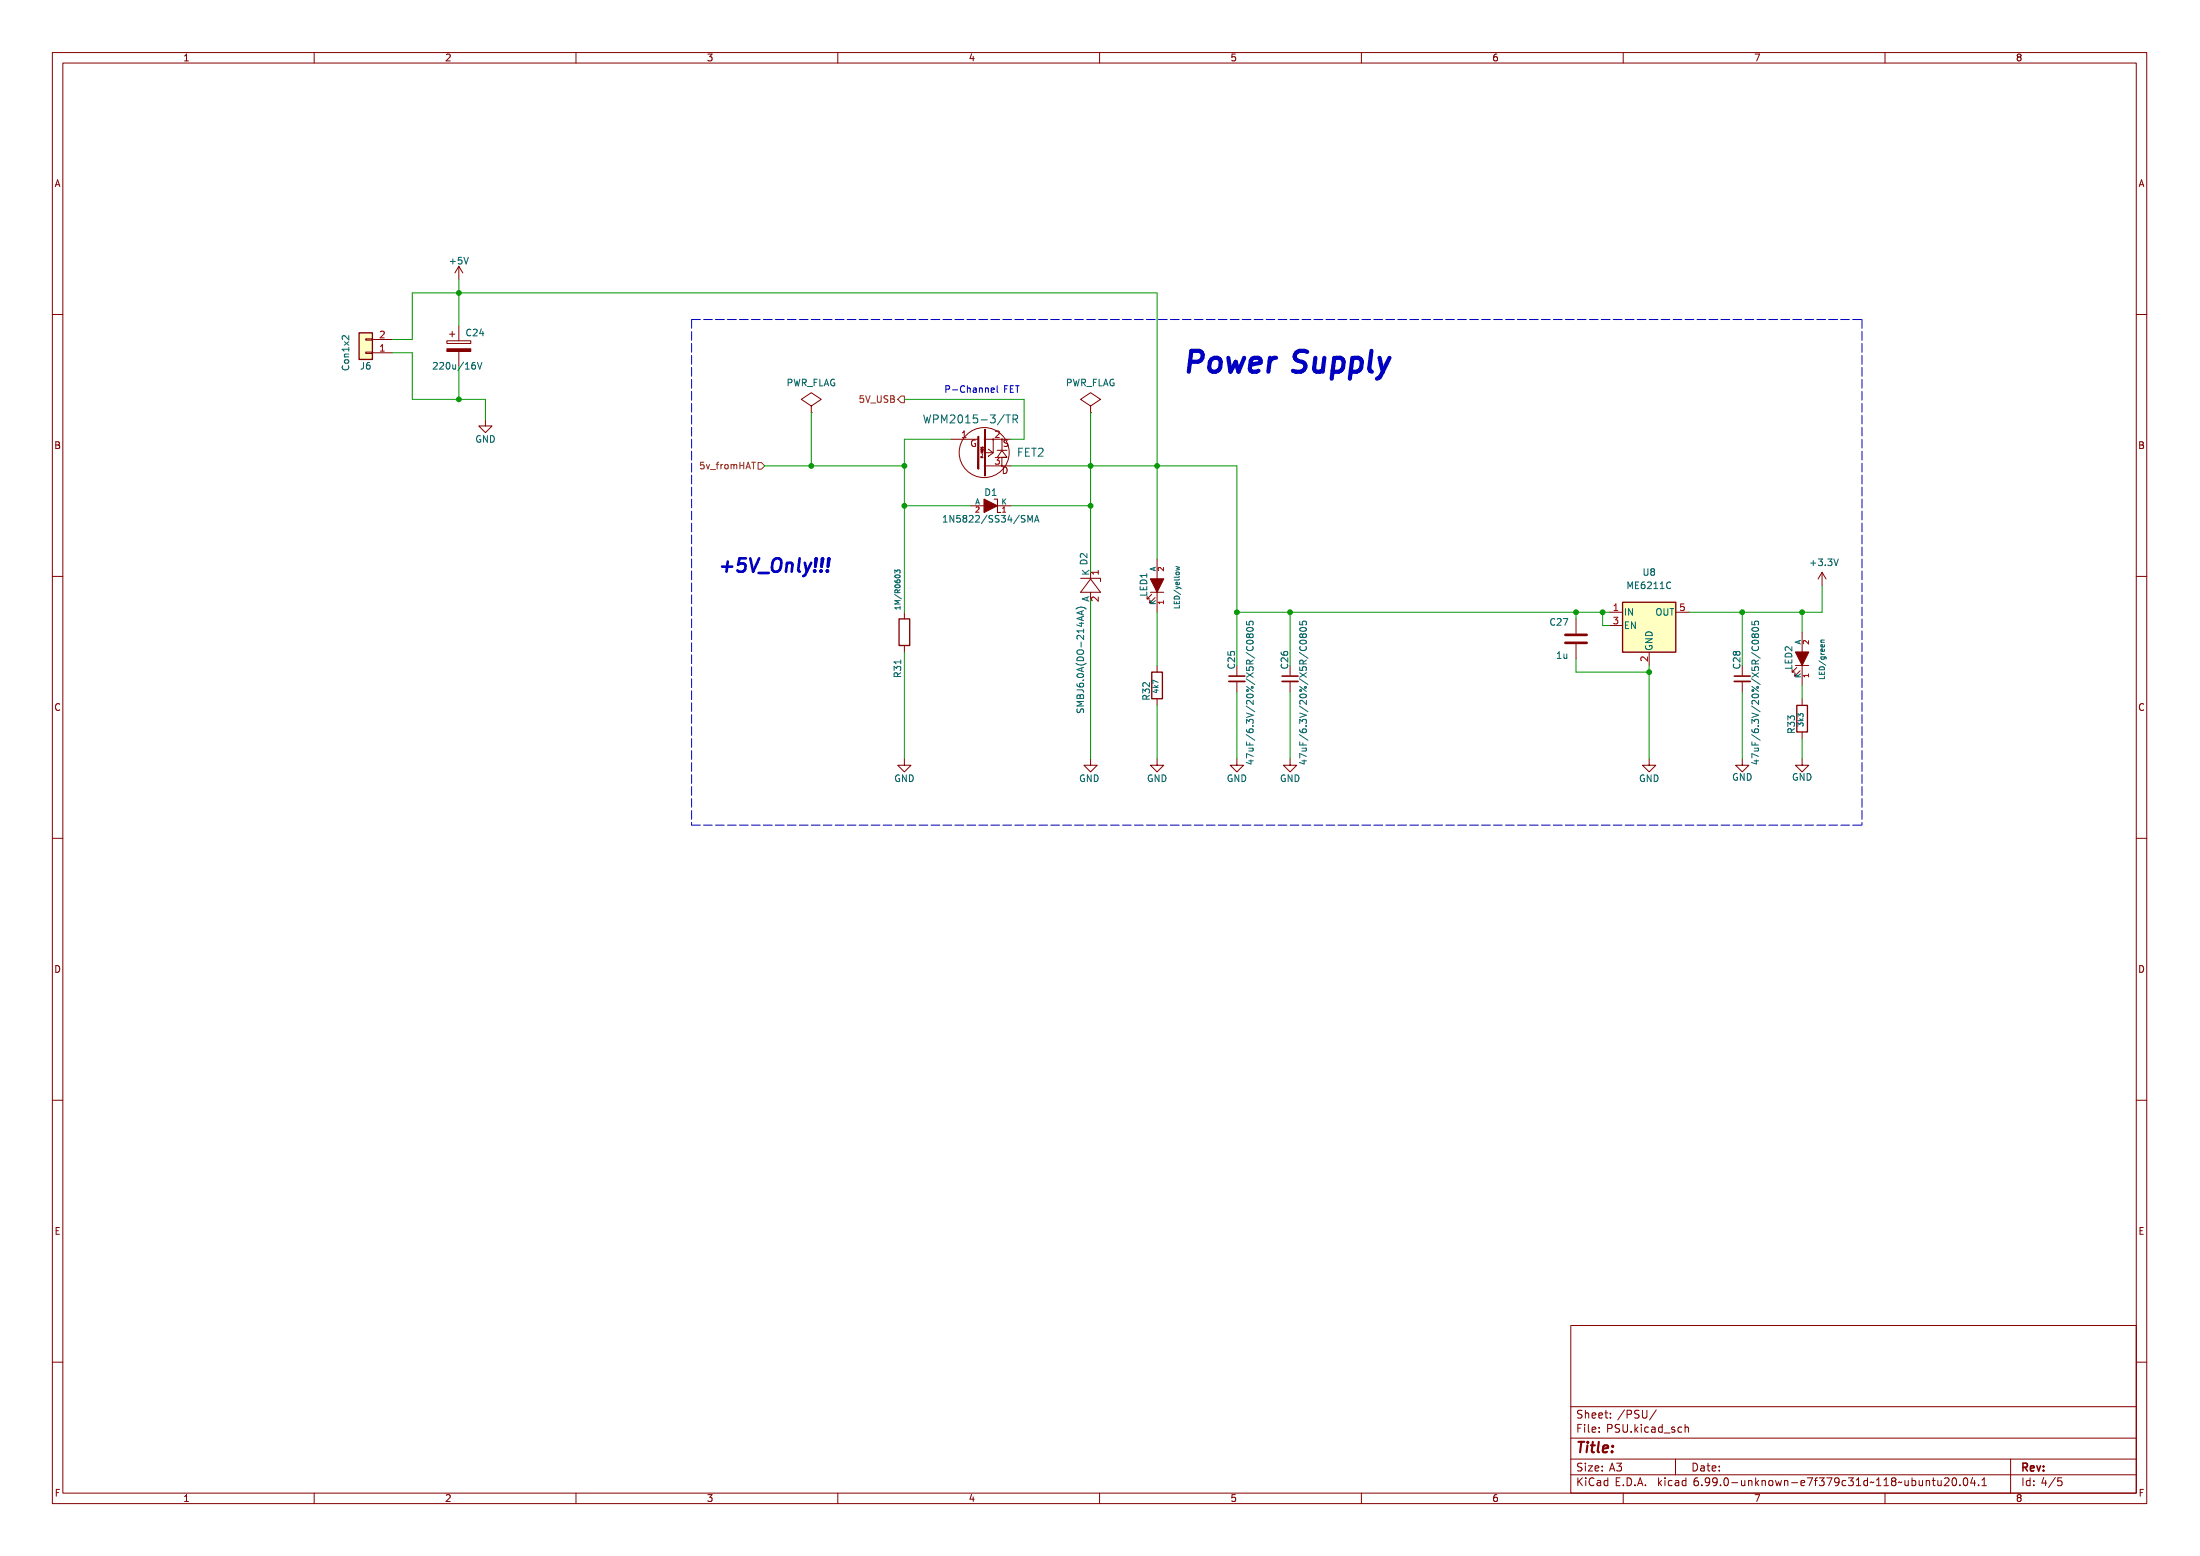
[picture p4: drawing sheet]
<svg xmlns="http://www.w3.org/2000/svg" width="420mm" height="297mm" viewBox="0 0 420 297" stroke-linecap="round" stroke-linejoin="round" font-family="sans-serif">
<g fill="none" stroke="#840000" stroke-width=".19">
<path d="M10 10h400v277h-400zM12 12h396v273h-396zM60 10v2M110 10v2M160 10v2M210 10v2M260 10v2M310 10v2M360 10v2M87.6 50.8l-.7 1.3M87.6 50.8v2.6M87.6 50.8l.8 1.3"/>
<path d="M10 60h2M69.8 64.7h1.3v.2h-1.3zM69.8 67.2h1.3v.3h-1.3zM71.1 67.3h3.8M71.1 64.8h3.8M85.3 65.1h4.6v.5h-4.6zM85.9 63.8h1M86.4 63.3v1M87.6 62.3v2.8M87.6 67.1v2.8M154.9 77.5l1.9-1.3-1.9-1.2-1.9 1.2 1.9 1.3v1.3M154.9 78.8h.1"/>
<path d="M208.3 77.5l1.9-1.3-1.9-1.2-1.9 1.2 1.9 1.3v1.3M208.3 78.8h.1M408 60h2M92.7 80v1.3h-1.3l1.3 1.3 1.3-1.3h-1.3M181.6 83.9h5.1M185.4 96.6h2.6M186.8 83.4v6l.1 .1h-.2l.1-6.2h.1v6.2M188 95.3v2.5zM188 83.9h5M188 88.9h5M188.1 82.1l-.1 8.7v-8.8h.2v8.8M188.7 85.7l1 .7"/>
<path d="M189.7 86.5l-.9 .6M189.7 83.9v2.5h-1.5M190.4 86h1.9M190.5 96.6h2.5M191.4 83.9v2M192.3 87.3l-1-1.3-.8 1.3h1.8h-1v1.6M10 110h2M172.7 116.9v1.2M206.4 110.4h3.8v.6M208.3 113.1v1.2zM208.3 109.3v1.2zM208.3 110.5l1.9 2.6h-3.8z"/>
<path d="M219.1 113.8v.5M219.7 110.5h2.5zM219.7 113.1h2.5M220 113.4l-.9 .9h.5M221 106.7v3.8M221 113.1v3.8M301 118.1v2.8M307.3 116.9h2.6M307.3 119.4h2.6M320 116.9h2.6M348 109.3l-.8 1.2M348 109.3v2.5"/>
<path d="M348 109.3l.7 1.2M408 110h2M172.7 123.2v1.3M221 127v1.3M221 133.4v1.3M236.2 127v1.9M236.2 130.1v2M246.4 127v1.9M246.4 130.1v2M301 123v2.8M315 124.5v2.5M332.7 127v1.9"/>
<path d="M332.7 130.1v2M342.3 127.8v.5M342.9 124.5h2.5zM342.9 127h2.5M343.2 127.4l-.9 .9h.5M344.2 120.7v3.8M344.2 127v3.8M344.2 133.4v1.3M344.2 139.7v1.3M172.7 144.8v1.3h1.3l-1.3 1.3-1.3-1.3h1.3M208.3 144.8v1.3h1.2l-1.2 1.3-1.3-1.3h1.3M221 144.8v1.3h1.2l-1.2 1.3-1.3-1.3h1.3"/>
<path d="M236.2 144.8v1.3h1.3l-1.3 1.3-1.3-1.3h1.3M246.4 144.8v1.3h1.2l-1.2 1.3-1.3-1.3h1.3M315 144.8v1.3h1.2l-1.2 1.3-1.3-1.3h1.3M332.7 144.8v1.3h1.3l-1.3 1.3-1.2-1.3h1.2M344.2 144.8v1.3h1.2l-1.2 1.3-1.3-1.3h1.3M10 160h2M408 160h2M10 210h2M408 210h2M300 253h108v32h-108zM10 260h2M300 278.5h108"/>
<path d="M300 274.5h108M300 268.5h108M308.7 279.3h1l-.5 .6M309.4 279.9l.3 .3v.3l-.3 .3M314.5 269.2v1.4l-.3 .1-.4-.1M316.3 269.1l-1.3 2M320 278.5v3M321.2 272.5l-.5-.1-.2 .3 .1 .6h.6M321.8 272.6l.2-.2 .4 .1 .1 .9M321.8 271.9v1.5M384 278.5v6.5M408 260h2"/>
<path d="M60 285v2M110 285v2M160 285v2M210 285v2M260 285v2M300 281.5h108M310 285v2M360 285v2M366.5 282.6l.1 .9 .3 .1 .3-.1M367.2 282.6v1M367.9 282.6v1M367.9 282.8l.2-.2 .3 .1 .1 .9"/>
<path d="M369 282.6h.6M369.2 282.1v1.3l.4 .2M370.1 282.6l.1 .9 .3 .1 .2-.1M370.7 282.6v1M371.4 282.3l.5-.2 .3 .2v.2l-.9 1.1h.9M373 282.2l.2-.1a.8 .8 0 0 1 .5 .8 .8 .8 0 0 1-.5 .7 1 1 0 0 1-.2-1.4zM374.3 283.5v.1M375.2 282.2l.1-.1a.8 .8 0 0 1 .5 .8 .8 .8 0 0 1-.5 .7 .99 .99 0 0 1-.1-1.4zM376.7 282l-.3 1.1h.9M377.1 282.6v1M377.9 283.5v.1M378.5 283.6h.9"/>
<path d="M378.5 282.5l.4-.4v1.5M392.5 282l-1.3 2M393.7 282.1h-.7v.7l.2-.1 .5 .1 .1 .2-.1 .5-.2 .1-.5-.1"/>
<circle cx="188" cy="86.4" r="4.8"/>
</g>
<path d="M234.7 130.1h3M244.9 130.1h3M331.2 130.1h3.1" fill="none" stroke="#840000" stroke-width=".33"/>
<path d="M234.7 129.1h3M244.9 129.1h3M331.2 129.1h3.1" fill="none" stroke="#840000" stroke-width=".3"/>
<g fill="none" stroke="#006464" stroke-width=".19">
<path d="M83 69.2l-.2 .1M83.4 69.7l-.7 .8h.8M92 69.2l-.4 1.3M176.4 79.2l.4 1.5 .3-1.1 .3 1.1M193.5 79.2h.6l.2 .3-.1 .4-.7 .1M180.2 99.7h.7M180.2 98.8l.3-.4v1.3M193.8 80l.5 .7M197.6 99.7l.4-1.3 .4 1.3M197.7 99.3h.6M170.9 116l.3 .3M171.3 109.1l-.4-.3v.6"/>
<path d="M171.3 109l.2-.2h.2l.2 .2M171.9 115.7v.6M205.5 116.3a1.46 1.46 0 0 1 1.9 0M206.9 116.6l-1.2 .4M224.6 108.1l.6 .2-.4 .2M238.1 118.6v.6l.6 .1-.2-.2 .1-.4 .2-.1h.4l.1 .2-.1 .5M238.1 120a.75 .75 0 0 1 1.2 .2 .72 .72 0 0 1-1.2-.1zM248.2 118.6v.6l.6 .1-.1-.2 .1-.4 .2-.1h.4l.1 .2-.1 .5M248.3 120a.75 .75 0 0 1 1.2 .2 .72 .72 0 0 1-1.3-.1zM334.6 118.6v.6l.6 .1-.1-.2v-.4l.2-.1h.4l.2 .2-.2 .5M334.6 120a.75 .75 0 0 1 1.3 .2 .72 .72 0 0 1-1.3-.1zM205.7 135.5v.3l.2 .2 .3-.1 .1-.3"/>
<path d="M206.9 135.6v.4M348.4 122.2h-.5l-.1 .1M238.5 145.2h.8M238.9 145.1v.8l-.9-.3M239.3 144.4l-1.2-.5v.8M248.6 145.2h.9M249.1 145.1v.8l-.9-.3M249.5 144.4l-1.3-.5v.8M335 145.2h.9M335.4 145.1v.8l-.9-.3M335.9 144.4l-1.3-.5v.8"/>
</g>
<path d="M68.6 63.5h2.5v5.1h-2.5zM171.7 118.1h2v5.1h-2zM309.9 115h10.1v9.5h-10.1zM220 128.3h2v5.1h-2zM343.2 134.7h2v5h-2z" fill="none" stroke="#840000" stroke-width=".25"/>
<g fill="#840000" stroke="#840000" stroke-width=".19">
<path d="M342.9 124.5h2.5l-1.2 2.5z"/>
<path d="M219.7 110.5h2.5l-1.2 2.6z"/>
<path d="M188 95.3l2.5 1.3-2.5 1.2z"/>
<path d="M85.3 66.6h4.6v.5h-4.6z"/>
</g>
<g fill="#ffffc2" stroke="#ffffc2" stroke-width=".19">
<path d="M309.9 115h10.1v9.5h-10.1z"/>
<path d="M68.6 63.5h2.5v5.1h-2.5z"/>
</g>
<path d="M189.9 95.3h.6v2.5h.6" fill="none" stroke="#840000" stroke-width=".2"/>
<path d="M299 122.7h4M299 121.2h4" fill="none" stroke="#840000" stroke-width=".51"/>
<path d="M172.1 75.6h.6v1.3h-.6l-.7-.7zM144.8 88.3h.6l.6 .6-.6 .7h-.6z" fill="none" stroke="#725600" stroke-width=".19"/>
<path d="M265.4 68.3l-1.3 2.7" fill="none" stroke="#0000c2" stroke-width=".8"/>
<path d="M158.3 106.6l-.1 .1M158.3 106.6l.1 .1-.3 1.5z" fill="none" stroke="#0000c2" stroke-width=".51"/>
<path d="M193 74.2h.4M193 74.9h.6M193 73.6h.6M193.9 73.6h.7M194.3 73.6v1.3" fill="none" stroke="#0000c2" stroke-width=".19"/>
<path d="M132.1 61h223.5M132.1 61v96.5M355.6 61v96.5M132.1 157.5h223.5" fill="none" stroke="#0000c2" stroke-width=".19" stroke-dasharray="1.7 .6"/>
<g fill="none" stroke="#009600" stroke-width=".19">
<path d="M87.6 53.4v8.9M74.9 67.3h3.8v8.9h14v3.8M74.9 64.8h3.8v-8.9h142.3v50.8M87.6 69.9v6.3M154.9 78.8v10.1M172.7 76.2h22.9v7.7h-2.6M208.3 78.8v30.5M146 88.9h26.7M172.7 96.6h12.7M181.6 83.9h-8.9v33M193 88.9h43.2v38.1M193 96.6h15.3"/>
<path d="M208.3 114.3v30.5M221 116.9v10.1M236.2 116.9h71.1M246.4 116.9v10.1M301 116.9v1.2M306.1 116.9v2.5h1.2M332.7 116.9v10.1M344.2 116.9v3.8M348 111.8v5.1h-25.4M172.7 124.5v20.3M221 134.7v10.1M236.2 132.1v12.7"/>
<path d="M246.4 132.1v12.7M301 125.8v2.5h14M315 127v17.8M332.7 132.1v12.7M344.2 130.8v2.6M344.2 141v3.8"/>
</g>
<g fill="#009600" stroke="#009600" stroke-width=".19">
<circle cx="172.7" cy="88.9" r=".46"/>
<circle cx="332.7" cy="116.9" r=".46"/>
<circle cx="344.2" cy="116.9" r=".46"/>
<circle cx="315" cy="128.3" r=".46"/>
<circle cx="301" cy="116.9" r=".46"/>
<circle cx="306.1" cy="116.9" r=".46"/>
<circle cx="236.2" cy="116.9" r=".46"/>
<circle cx="221" cy="88.9" r=".46"/>
<circle cx="208.3" cy="88.9" r=".46"/>
<circle cx="246.4" cy="116.9" r=".46"/>
<circle cx="208.3" cy="96.6" r=".46"/>
<circle cx="154.9" cy="88.9" r=".46"/>
<circle cx="172.7" cy="96.6" r=".46"/>
<circle cx="87.6" cy="55.9" r=".46"/>
<circle cx="87.6" cy="76.2" r=".46"/>
</g>
<text font-size="5.6" fill="#0000c2" x="226.1" y="71.2">Power Supply</text>
<text font-size="3.5" fill="#0000c2" x="137.2" y="109.3">+5V_Only!!!</text>
<text font-size="2.8" fill="#840000" x="301" y="277.3">Title:</text>
<g font-size="2.1" fill="#006464">
<text x="177.8" y="80.8">WPM2015-3/TR</text>
<text x="194.3" y="87.2">FET2</text>
</g>
<g font-size="2.1" fill="#840000">
<text x="301" y="273.5">File: PSU.kicad_sch</text>
<text x="301" y="270.8">Sheet: /PSU/</text>
<text x="301" y="280.9">Size: A3</text>
<text x="323" y="280.9">Date:</text>
<text x="386" y="280.9">Rev:</text>
<text x="301" y="283.7">KiCad E.D.A. kicad 6.99.0-unknown-e7f379c31d~118~ubuntu20.04.1</text>
<text x="386" y="283.7">Id: 4/5</text>
</g>
<g font-size="1.8" fill="#840000">
<text x="35" y="11.7">1</text>
<text x="85" y="11.7">2</text>
<text x="135" y="11.7">3</text>
<text x="185" y="11.7">4</text>
<text x="235" y="11.7">5</text>
<text x="285" y="11.7">6</text>
<text x="335" y="11.7">7</text>
<text x="385" y="11.7">8</text>
<text x="10.3" y="35.7">A</text>
<text x="408.3" y="35.7">A</text>
<text x="10.3" y="85.7">B</text>
<text x="185.2" y="85.3">G</text>
<text x="191.5" y="85.3">S</text>
<text x="408.3" y="85.7">B</text>
<text x="191.3" y="90.5">D</text>
<text x="10.3" y="135.7">C</text>
<text x="408.3" y="135.7">C</text>
<text x="10.3" y="185.7">D</text>
<text x="408.3" y="185.7">D</text>
<text x="10.4" y="235.7">E</text>
<text x="408.4" y="235.7">E</text>
<text x="10.4" y="285.7">F</text>
<text x="35" y="286.7">1</text>
<text x="85" y="286.7">2</text>
<text x="135" y="286.7">3</text>
<text x="185" y="286.7">4</text>
<text x="235" y="286.7">5</text>
<text x="285" y="286.7">6</text>
<text x="335" y="286.7">7</text>
<text x="385" y="286.7">8</text>
<text x="408.4" y="285.7">F</text>
</g>
<g font-size="1.8" fill="#006464">
<text x="86" y="50.5">+5V</text>
<text x="89.1" y="64.2">C24</text>
<text x="66.7" y="70.5" transform="rotate(-90 66.7 70.5)">Con1x2</text>
<text x="68.9" y="70.5">J6</text>
<text x="83.5" y="70.5">220u/16V</text>
<text x="150" y="73.7">PWR_FLAG</text>
<text x="203.3" y="73.7">PWR_FLAG</text>
<text x="90.7" y="84.5">GND</text>
<text x="188.1" y="94.7">D1</text>
<text x="181.5" y="99.7">1N5822/SS34/SMA</text>
<text x="208" y="109.9" transform="rotate(-90 208 109.9)">K D2</text>
<text x="219.1" y="113.8" transform="rotate(-90 219.1 113.8)">LED1</text>
<text x="311" y="112.4">ME6211C</text>
<text x="313.8" y="109.9">U8</text>
<text x="346" y="108">+3.3V</text>
<text x="208" y="115" transform="rotate(-90 208 115)">A</text>
<text x="296.1" y="119.4">C27</text>
<text x="310.1" y="117.5">IN</text>
<text x="316.1" y="117.5">OUT</text>
<text x="297.3" y="125.8">1u</text>
<text x="310.1" y="120.1">EN</text>
<text x="315.6" y="124.2" transform="rotate(-90 315.6 124.2)">GND</text>
<text x="172.1" y="129.2" transform="rotate(-90 172.1 129.2)">R31</text>
<text x="235.8" y="127.6" transform="rotate(-90 235.8 127.6)">C25</text>
<text x="246" y="127.6" transform="rotate(-90 246 127.6)">C26</text>
<text x="332.4" y="127.6" transform="rotate(-90 332.4 127.6)">C28</text>
<text x="342.3" y="127.8" transform="rotate(-90 342.3 127.8)">LED2</text>
<text x="207" y="135.2" transform="rotate(-90 207 135.2)">SMBJ6.0A(DO-214AA)</text>
<text x="219.6" y="133.5" transform="rotate(-90 219.6 133.5)">R32</text>
<text x="239.4" y="143.2" transform="rotate(-90 239.4 143.2)">47uF/6.3V/20%/X5R/C0805</text>
<text x="249.6" y="143.2" transform="rotate(-90 249.6 143.2)">47uF/6.3V/20%/X5R/C0805</text>
<text x="335.9" y="143.2" transform="rotate(-90 335.9 143.2)">47uF/6.3V/20%/X5R/C0805</text>
<text x="342.8" y="139.9" transform="rotate(-90 342.8 139.9)">R33</text>
<text x="170.8" y="149.3">GND</text>
<text x="206.1" y="149.3">GND</text>
<text x="219" y="149.3">GND</text>
<text x="234.3" y="149.3">GND</text>
<text x="244.4" y="149.3">GND</text>
<text x="313" y="149.3">GND</text>
<text x="330.8" y="149">GND</text>
<text x="342.2" y="149">GND</text>
</g>
<g font-size="1.8" fill="#a90000">
<text x="72.5" y="64.6">2</text>
<text x="72.5" y="67.1">1</text>
<text x="183.7" y="83.6">1</text>
<text x="190" y="83.6">2</text>
<text x="190" y="88.7">3</text>
<text x="209.8" y="109.7" transform="rotate(-90 209.8 109.7)">1</text>
<text x="209.8" y="114.8" transform="rotate(-90 209.8 114.8)">2</text>
<text x="308.1" y="116.6">1</text>
<text x="308.1" y="119.2">3</text>
<text x="320.8" y="116.6">5</text>
<text x="314.7" y="126.3" transform="rotate(-90 314.7 126.3)">2</text>
</g>
<g font-size="1.8" fill="#725600">
<text x="164.2" y="76.9">5V_USB</text>
<text x="133.9" y="89.6">5v_fromHAT</text>
</g>
<text font-size="1.8" fill="#0000c2" x="180.3" y="75">P-Channel FET</text>
<g font-size="1.4" fill="#006464">
<text x="186.2" y="96.3">A</text>
<text x="191.3" y="96.3">K</text>
<text x="220.7" y="109.1" transform="rotate(-90 220.7 109.1)">A</text>
<text x="171.9" y="115.7" transform="rotate(-90 171.9 115.7)">1M/R0603</text>
<text x="220.7" y="115.5" transform="rotate(-90 220.7 115.5)">K</text>
<text x="225.3" y="115.8" transform="rotate(-90 225.3 115.8)">LED/yellow</text>
<text x="343.9" y="123.1" transform="rotate(-90 343.9 123.1)">A</text>
<text x="343.9" y="129.5" transform="rotate(-90 343.9 129.5)">K</text>
<text x="348.5" y="129.3" transform="rotate(-90 348.5 129.3)">LED/green</text>
<text x="221.2" y="132.2" transform="rotate(-90 221.2 132.2)">4k7</text>
<text x="344.4" y="138.6" transform="rotate(-90 344.4 138.6)">3k3</text>
</g>
<g font-size="1.4" fill="#a90000">
<text x="186.3" y="97.8">2</text>
<text x="191.4" y="97.8">1</text>
<text x="222.2" y="109" transform="rotate(-90 222.2 109)">2</text>
<text x="222.2" y="115.4" transform="rotate(-90 222.2 115.4)">1</text>
<text x="345.4" y="123" transform="rotate(-90 345.4 123)">2</text>
<text x="345.4" y="129.3" transform="rotate(-90 345.4 129.3)">1</text>
</g>
<text font-size=".6" fill="#840000" x="187.8" y="87.3" transform="rotate(-90 187.8 87.3)">P-MOS</text>
</svg>
